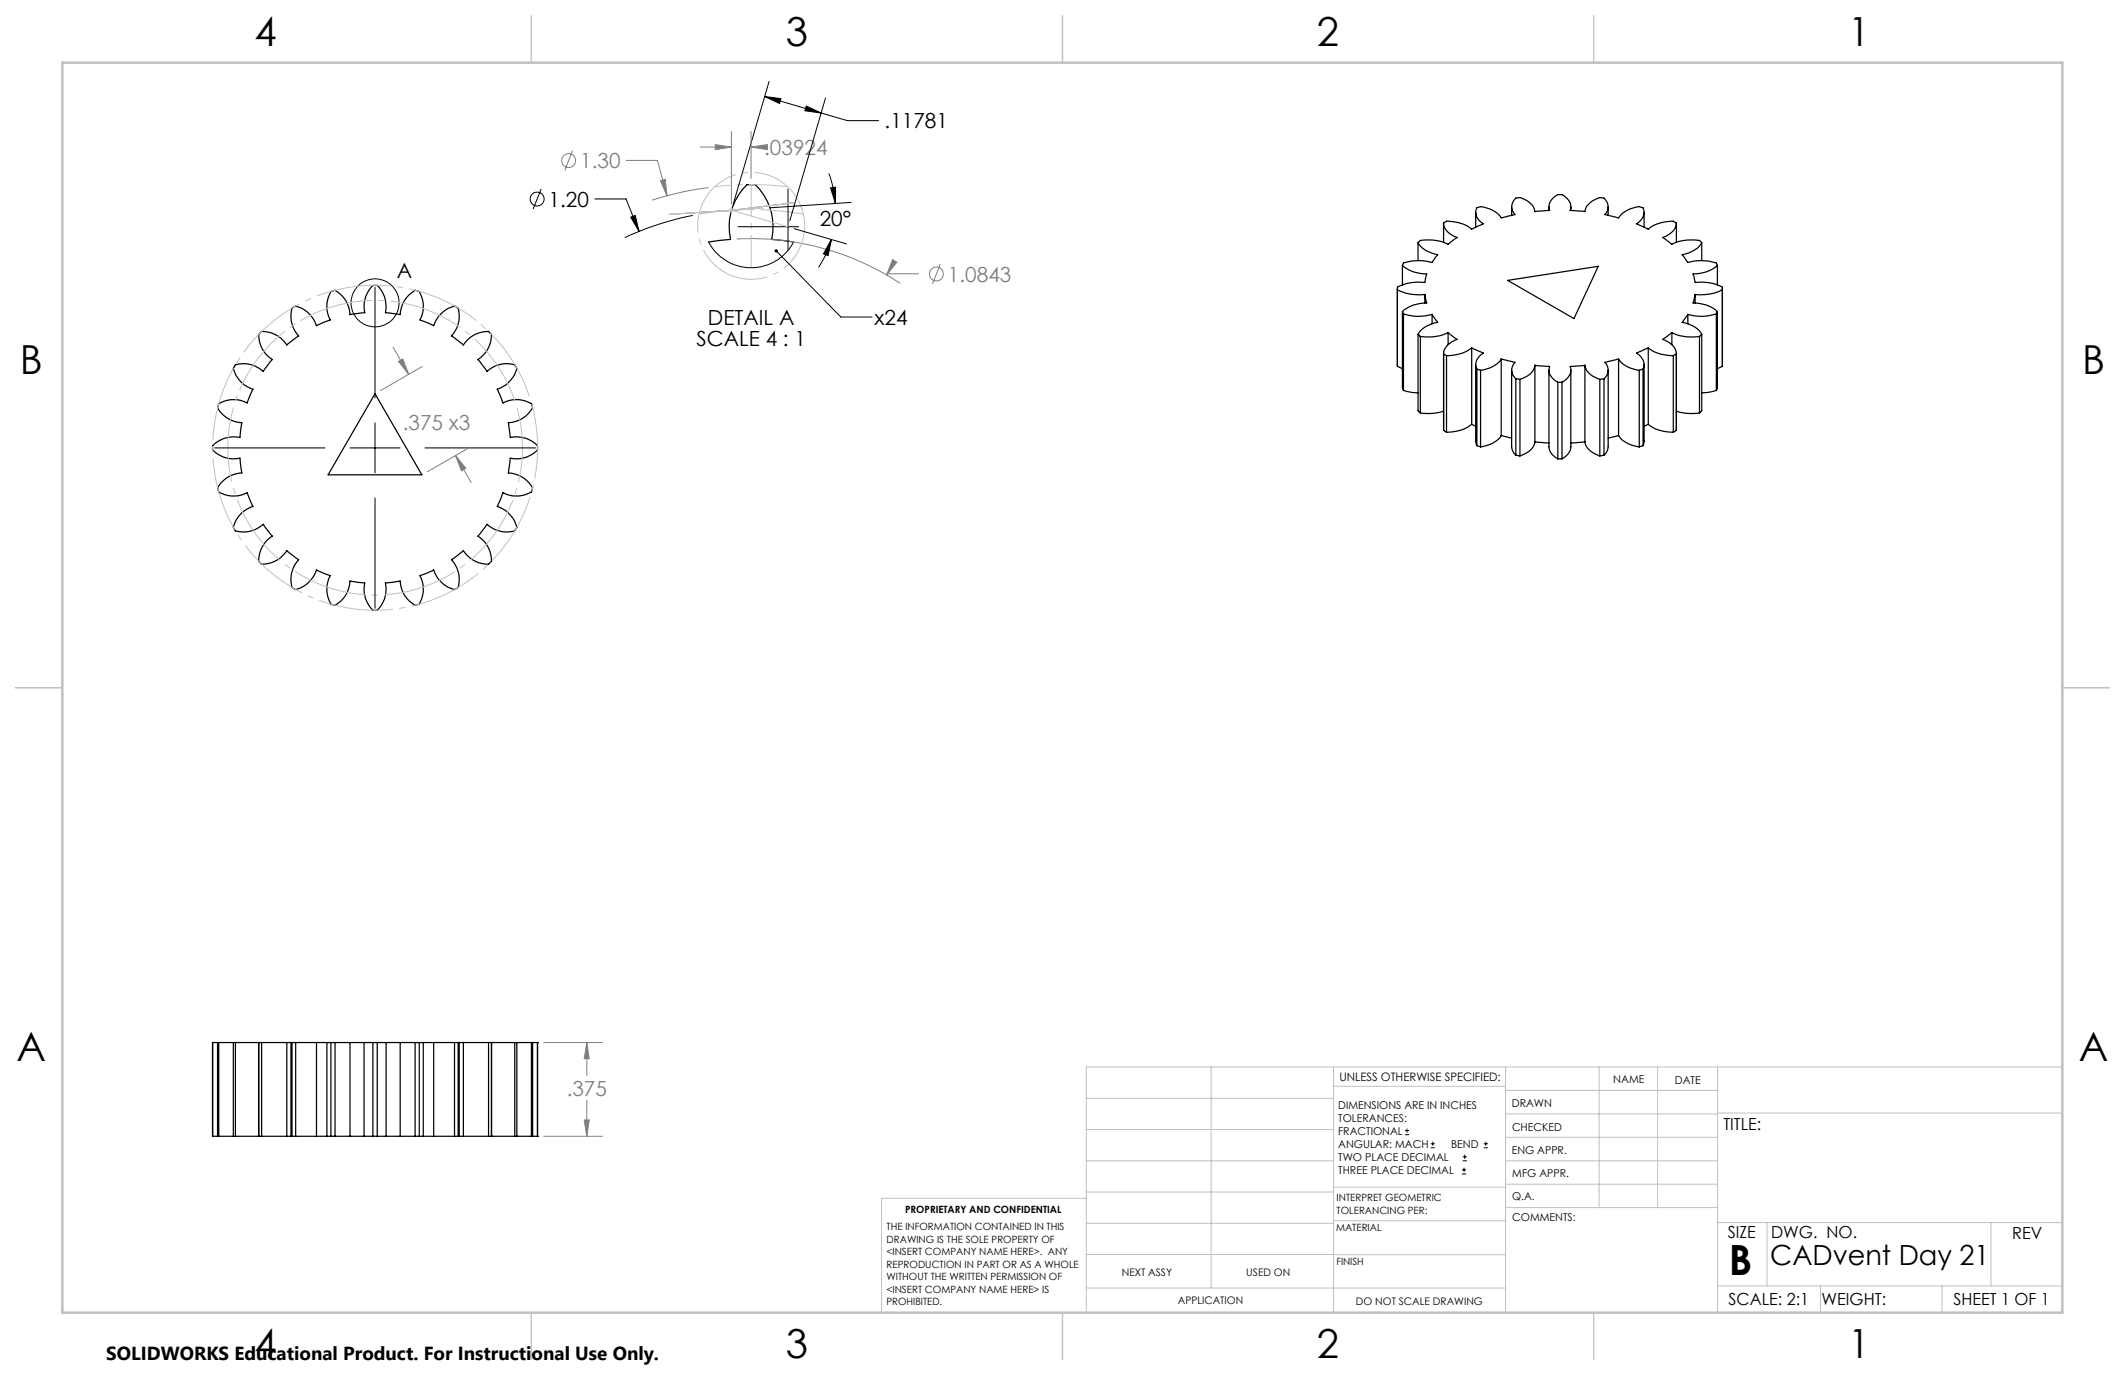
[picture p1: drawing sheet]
<svg xmlns="http://www.w3.org/2000/svg" width="432mm" height="279mm" viewBox="0 0 432 279" stroke-linecap="round" stroke-linejoin="round" font-family="sans-serif">
<g fill="none" stroke="#000" stroke-width=".25">
<path d="M144 49.2l4.4-.6a11.9 11.9 0 0 1 3.4-11.1h1.7a11.9 11.9 0 0 1 3.3 11.1l4.5 .6M284 58.6v15.8M285 53.9a7.2 7.2 0 0 0 4.9 1.8l-.4 1.7a8.7 8.7 0 0 0-5.5 1v.4a8.7 8.7 0 0 0 5.5 1M285 53.9v4M288.1 49.3l.4-.3a8.7 8.7 0 0 1 5.8 .6l1.8-1.3a3.6 3.6 0 0 1-2.8-3l.4-.2a6 6 0 0 1 4 .6l1.3 .9 2.4-1.1a2.35 2.35 0 0 1-1.2-3.3l.4-.1a4.7 4.7 0 0 1 3.5 1.2l.9 1 2.8-.7a2.18 2.18 0 0 1 .3-3.3l.4-.1a3.8 3.8 0 0 1 3.4 2.8l3-.2a2.57 2.57 0 0 1 2.1-3.3h.1a2.6 2.6 0 0 1 2 3.3l3 .2a3.8 3.8 0 0 1 3.3-2.8 1.27 1.27 0 0 1 1.3 1.1l.1 .8a2.15 2.15 0 0 1-.7 1.5l2.8 .7a5.4 5.4 0 0 1 4.4-2.2 .95 .95 0 0 1 .8 1.3l-.5 1.1-1.1 1 2.4 1.1a7.3 7.3 0 0 1 5.3-1.6l.3 .3a2.13 2.13 0 0 1-1.1 2.2l-1.5 .8 1.8 1.3a8.6 8.6 0 0 1 5.8-.6l.3 .3M288.1 49.3a5.4 5.4 0 0 0 4 2.5l-1.1 1.5a9.2 9.2 0 0 0-5.8 .3l-.2 .3M288.1 49.3v3.7M289.5 59.8l.4 1.8a7.1 7.1 0 0 0-4.9 1.7M289.5 59.8v1.8M293.3 45.4v3.8M299.9 43.2v2.9M306.4 57l18.4-2.9-5 10.6z"/>
<path d="M307.2 42v1.7M314.7 42v.8M319.2 42v.8M326.8 42v1.7M334.1 43.2v2.9M340.6 45.4v3.8M344.5 59.8l-.5 1.8a7.1 7.1 0 0 1 5 1.7M344.5 59.8v1.8M345.8 49.3a5.4 5.4 0 0 1-4 2.5l1.2 1.5a9.3 9.3 0 0 1 5.8 .3l.2 .3M345.8 49.3v3.7M349 53.9a7.2 7.2 0 0 1-5 1.8l.5 1.7a8.7 8.7 0 0 1 5.5 1v.4a8.7 8.7 0 0 1-5.5 1M349 53.9v4"/>
<path d="M350 58.6v15.8M52.6 67.9l.5-.5a5.7 5.7 0 0 1 5.2 2.7l2.4-1.8a5.6 5.6 0 0 1-1.3-5.7l.6-.4a5.7 5.7 0 0 1 4.3 4l2.8-1.2a5.6 5.6 0 0 1 .2-5.8l.7-.2a5.6 5.6 0 0 1 3.1 4.9l3-.4a5.6 5.6 0 0 1 1.8-5.5h.7a5.6 5.6 0 0 1 1.7 5.5l3 .4a5.6 5.6 0 0 1 3.2-4.9l.6 .2a5.6 5.6 0 0 1 .2 5.8l2.8 1.2a5.7 5.7 0 0 1 4.3-4l.6 .4a5.5 5.5 0 0 1-1.2 5.7l2.4 1.8a5.7 5.7 0 0 1 5.1-2.7l.5 .5a5.7 5.7 0 0 1-2.7 5.2l1.9 2.4a5.5 5.5 0 0 1 5.6-1.3l.4 .6a5.9 5.9 0 0 1-4 4.3l1.2 2.8a5.6 5.6 0 0 1 5.8 .2l.2 .7a5.6 5.6 0 0 1-4.9 3.1l.4 3a5.6 5.6 0 0 1 5.5 1.8v.6a5.6 5.6 0 0 1-5.5 1.8l-.4 3a5.6 5.6 0 0 1 4.9 3.1l-.2 .7a5.6 5.6 0 0 1-5.8 .2l-1.2 2.8a5.9 5.9 0 0 1 4 4.3l-.4 .6a5.6 5.6 0 0 1-5.6-1.3l-1.9 2.4a5.7 5.7 0 0 1 2.7 5.2l-.5 .5a5.7 5.7 0 0 1-5.1-2.7l-2.4 1.8a5.5 5.5 0 0 1 1.2 5.7l-.6 .4a5.7 5.7 0 0 1-4.3-4l-2.8 1.2a5.6 5.6 0 0 1-.2 5.8l-.6 .2a5.6 5.6 0 0 1-3.2-4.9l-3 .4a5.6 5.6 0 0 1-1.7 5.5h-.7a5.6 5.6 0 0 1-1.8-5.5l-3-.4a5.6 5.6 0 0 1-3.1 4.9l-.7-.2a5.6 5.6 0 0 1-.2-5.8l-2.8-1.2a5.7 5.7 0 0 1-4.3 4l-.6-.4a5.6 5.6 0 0 1 1.3-5.7l-2.4-1.8a5.7 5.7 0 0 1-5.2 2.7l-.5-.5a5.7 5.7 0 0 1 2.7-5.2l-1.8-2.4a5.7 5.7 0 0 1-5.7 1.3l-.4-.6a5.7 5.7 0 0 1 4-4.3l-1.2-2.8a5.6 5.6 0 0 1-5.8-.2l-.2-.7a5.6 5.6 0 0 1 4.9-3.1l-.3-3a5.7 5.7 0 0 1-5.6-1.8v-.6a5.7 5.7 0 0 1 5.6-1.8l.3-3a5.6 5.6 0 0 1-4.9-3.1l.2-.7a5.6 5.6 0 0 1 5.8-.2l1.2-2.8a5.7 5.7 0 0 1-4-4.3l.4-.6a5.6 5.6 0 0 1 5.7 1.3l1.8-2.4a5.7 5.7 0 0 1-2.7-5.2zM284 74.4l1 .5M284 74.2v.2M285 63.3l.2 .5M285 63.3v15.5l.2 .5M285.2 63.8a9.5 9.5 0 0 0 5.8 .1M285.2 79.3l1.2 .4 1.7 .1M285.2 63.8v15.5M288.1 67.9l.5 .5M288.1 67.9v15.6l.5 .4M288.6 68.4v15.5"/>
<path d="M291 63.9l1.1 1.6a5.4 5.4 0 0 0-4 2.4M291 63.9v1.9M293.3 71.9v15.6l.6 .3M293.9 72.3v15.5M294.3 67.6l1.8 1.4a3.6 3.6 0 0 0-2.8 2.9l.6 .4M294.3 67.6a9.7 9.7 0 0 1-5.7 .8M294.3 67.6v2.4M299 70.7l2.4 1.1a2.51 2.51 0 0 0-1.3 3.2M299 70.7a7.9 7.9 0 0 1-5.1 1.6M299 70.7v15.5M299.9 74.1v15.7l.2 .8M300.1 75l.7 .2"/>
<path d="M300.1 75v15.6M300.8 75.2v15.6M305 73l2.8 .6a2.23 2.23 0 0 0 .2 3.4M305 73a5.6 5.6 0 0 1-4.2 2.2M305 73v15.5M307.2 75.2v15.6l.2 1 .6 .7M308 77l.9 .1M308 77v15.5M308.9 77.1v15.5M311.9 74.2l3 .3a2.41 2.41 0 0 0 1.2 2.9l.4 .3M311.9 74.2a3.4 3.4 0 0 1-2.5 2.7l-.5 .2M311.9 74.2v15.6"/>
<path d="M314.7 75.2v15.6a2.96 2.96 0 0 0 1.8 2.4M316.5 77.7h.9M316.5 77.7v15.5M317.4 77.7v15.5M319.2 75.2v15.6a2.96 2.96 0 0 1-1.8 2.4M322.1 74.2a3.8 3.8 0 0 0 3 2.9M322.1 74.2l-3 .3a2.41 2.41 0 0 1-1.2 2.9l-.5 .3M322.1 74.2v15.6M325.1 77.1v15.5M325.9 77l-.8 .1M325.9 77v15.5M326.8 75.2v15.6l-.1 .6-.8 1.1"/>
<path d="M328.9 73a5.6 5.6 0 0 0 4.2 2.2M328.9 73l-2.8 .6a2.23 2.23 0 0 1-.2 3.4M328.9 73v15.5M333.1 75.2v15.6M333.9 75l-.8 .2M333.9 75v15.6M334.1 74.1v15.7l-.2 .8M334.9 70.7a7.9 7.9 0 0 0 5.1 1.6M334.9 70.7l-2.4 1.1a2.57 2.57 0 0 1 1.4 3.2M334.9 70.7v15.5M339.7 67.6a9.5 9.5 0 0 0 5.6 .8M339.7 67.6l-1.8 1.4a3.7 3.7 0 0 1 2.7 2.9l-.6 .4"/>
<path d="M339.7 67.6v2.4M340 72.3v15.5M340.6 71.9v15.6l-.6 .3M343 63.9l-1.2 1.6a5.4 5.4 0 0 1 4 2.4M343 63.9v1.9M345.3 68.4v15.5M345.8 67.9l-.5 .5M345.8 67.9v15.6l-.5 .4M348.8 63.8a9.5 9.5 0 0 1-5.8 .1M348.8 79.3l-1.3 .4-1.7 .1M348.8 63.8v15.5M349 63.3l-.2 .5"/>
<path d="M349 63.3v15.6l-.2 .4M350 74.4l-1 .5M350 74.2v.2M76.2 80l9.5 16.5h-19zM293.3 83.5a9.8 9.8 0 0 1-4.7 .4M299 86.2a7.7 7.7 0 0 1-5.1 1.6M299 86.2l.9 .4M300.1 90.6l.7 .2M305 88.5a5.6 5.6 0 0 1-4.2 2.3M305 88.5l2.2 .5M308 92.5l.9 .1M311.9 89.8a3.7 3.7 0 0 1-3 2.8"/>
<path d="M311.9 89.8l2.8 .2M316.5 93.2h.9M322.1 89.8a3.9 3.9 0 0 0 3 2.8M322.1 89.8l-2.9 .2M325.9 92.5l-.8 .1M328.9 88.5a5.6 5.6 0 0 0 4.2 2.3M328.9 88.5l-2.1 .5M333.9 90.6l-.8 .2M334.9 86.2a7.7 7.7 0 0 0 5.1 1.6M334.9 86.2l-.8 .4M340.6 83.5a9.6 9.6 0 0 0 4.7 .4M43.2 211.8h1"/>
<path d="M43.2 211.8v19.1M44.2 211.8h.2M44.2 211.8v19.1M44.4 211.8h3M44.4 211.8v19.1M47.4 211.8h.4M47.4 211.8v19.1M47.8 211.8h4.8M47.8 211.8v19.1M52.6 211.8h.6M52.6 211.8h.1M52.6 211.8v19.1"/>
<path d="M53.2 211.8h5.1M53.2 211.8v19.1M58.3 211.8h.8M58.3 211.8v19.1M59.1 211.8h.2M59.1 211.8v19.1M59.3 211.8h.8M59.3 211.8v19.1M60.1 211.8h4.2M60.1 211.8v19.1M64.3 211.8h2.1M64.3 211.8v19.1"/>
<path d="M66.4 211.8h.8M66.4 211.8v19.1M67.2 211.8h.9M67.2 211.8v19.1M68.1 211.8h3M68.1 211.8v19.1M71.1 211.8h2.9M71.1 211.8v19.1M74 211.8h1.8M74 211.8v19.1M75.8 211.8h.9M75.8 211.8v19.1"/>
<path d="M76.7 211.8h1.8M76.7 211.8v19.1M78.5 211.8h2.8M78.5 211.8v19.1M81.3 211.8h3M81.3 211.8v19.1M84.3 211.8h.9M84.3 211.8v19.1M85.2 211.8h.8M85.2 211.8v19.1M86 211.8h2.1M86 211.8v19.1"/>
<path d="M88.1 211.8h4.3M88.1 211.8v19.1M92.4 211.8h.7M92.4 211.8v19.1M93.1 211.8h.2M93.1 211.8v19.1M93.3 211.8h.9M93.3 211.8v19.1M94.2 211.8h5.1M94.2 211.8v19.1M99.3 211.8h.6M99.3 211.8v19.1"/>
<path d="M99.9 211.8h.1M99.9 211.8h4.7M99.9 211.8v19.1M104.6 211.8h.4M104.6 211.8v19.1M105 211.8h3M105 211.8v19.1M108 211.8h.2M108 211.8v19.1M108.2 211.8h1M108.2 211.8v19.1M109.2 211.8h.1"/>
<path d="M109.2 211.8v19.1M43.2 230.9h1M44.2 230.9h.2M44.4 230.9h3M47.4 230.9h.4M47.8 230.9h4.8M52.6 230.9h.6M52.6 230.9h.1M53.2 230.9h5.1M58.3 230.9h.8M59.1 230.9h.2M59.3 230.9h.8"/>
<path d="M60.1 230.9h4.2M64.3 230.9h2.1M66.4 230.9h.8M67.2 230.9h.9M68.1 230.9h3M71.1 230.9h2.9M74 230.9h1.8M75.8 230.9h.9M76.7 230.9h1.8M78.5 230.9h2.8M81.3 230.9h3M84.3 230.9h.9"/>
<path d="M85.2 230.9h.8M86 230.9h2.1M88.1 230.9h4.3M92.4 230.9h.7M93.1 230.9h.2M93.3 230.9h.9M94.2 230.9h5.1M99.3 230.9h.6M99.9 230.9h.1M99.9 230.9h4.7M104.6 230.9h.4M105 230.9h3"/>
<path d="M108 230.9h.2M108.2 230.9h1M109.2 230.9h.1"/>
</g>
<g fill="none" stroke="#000" stroke-width=".2">
<path d="M155.4 19.6l3.3 .4-.3 1zM155.4 19.6l16.8 4.9h6.3M156.3 16.5l-7.3 25M167.7 19.9l-7.2 25M110 38.4l-1.7 4.1M160.1 38.4v12.5M163.8 21.6l3.1 1.4-3.4-.5zM168.4 35.2a21.5 21.5 0 0 1 1.4 6.1M168.8 38.2l1-.2v3.3zM76.2 58.4v22.5M120.9 40.4h6.3l2.7 6.6M128.2 44.1l.9-.3 .8 3.2z"/>
<path d="M140.8 43.8a59.2 59.2 0 0 0-13.8 4.5M144 49.2l1.3 1.9 1.1 1.1 1.4 1 2.1 .8 2.1 .4 2.7-.2 1.3-.4 1.4-.6 1.5-1 .9-1 1.5-2M150 46.1h12.3M157.7 51l13.2 13.4h6.3M161.4 46.5l10.6 3.1M168.9 48.6l-.6 3.3-1-.3zM168.9 48.6a21.1 21.1 0 0 1-2.6 5.8M172.9 41.1l-16.5 1.1M43.6 91h22.4M71.1 91h10.2M76.2 85.9v10.2M86.4 91h22.4"/>
<path d="M76.2 101.2v22.4M285.5 230.6h.8M285.5 229.7h.8M285.9 229.3v.9M290.7 233.2h.8M290.7 232.4h.8M291.1 232v.8M297.1 238.5h.8M297.1 237.7h.8M297.2 235.9h.9M297.2 235.1h.9M297.5 237.3v.8"/>
<path d="M297.6 234.6v.9M301.5 233.2h.8M301.5 232.4h.8M301.9 232v.8"/>
<circle cx="109.1" cy="40.5" r="1.42"/>
<circle cx="76.2" cy="61.5" r="4.9"/>
</g>
<g fill="none" stroke="#808080" stroke-width=".2">
<path d="M116.3 30.6l-1.5 4M127.2 32.6h6.4l1.9 7.2M134.2 36.7l1-.3 .3 3.4zM142.3 29.9h6.3M144 38.1a64.1 64.1 0 0 0-11.5 2.6M145.3 29.4l3.3 .5-3.3 .5zM148.6 26.7v14.8M152.6 29.9l3.3-.5v1zM152.6 26.7v9.6M152.6 29.9h1.5M149.7 48.6a55.2 55.2 0 0 1 33.2 8.9M181.4 52.7l.8 .6-2 2.6z"/>
<path d="M186.7 55.6h-6.4l-.1 .3M191.1 53.7l-1.6 4M79.9 70.6l3.1 5.5M81 73.4l.8-.4 1.2 3.1zM85.8 74.5l-8.5 4.9M92.6 92.6l2.1 2.5-.9 .6zM92.6 92.6l3.1 5.4M95.3 91l-8.4 4.8M110.5 211.8h11.9M119.2 211.8l.5 3.3h-1zM119.2 211.8v6.7M110.5 230.9h11.9"/>
<path d="M118.7 227.6h1l-.5 3.3zM119.2 223.6v7.3"/>
<circle cx="115.5" cy="32.6" r="1.4"/>
<circle cx="190.3" cy="55.7" r="1.41"/>
</g>
<path d="M104.9 82.2a29.9 29.9 0 0 0-50.2-12 29.9 29.9 0 0 0 13.8 49.7 29.9 29.9 0 0 0 36.8-36.2l-.4-1.5" fill="none" stroke="#c0c0c0" stroke-width=".2" stroke-dasharray="15.2 1.3 1.3 1.3" stroke-dashoffset="-.7" stroke-linecap="butt"/>
<path d="M107.8 81.3a33 33 0 0 0-55.3-13.2 33 33 0 0 0 15.2 54.8 33 33 0 0 0 40.6-39.9l-.5-1.7" fill="none" stroke="#c0c0c0" stroke-width=".2" stroke-dasharray="15.2 1.3 1.3 1.3" stroke-dashoffset="-.9" stroke-linecap="butt"/>
<path d="M163.2 43.5a61 61 0 0 0-21.2 0" fill="none" stroke="#c0c0c0" stroke-width=".2" stroke-dasharray="15.2 1.3 1.3 1.3" stroke-dashoffset="6.5" stroke-linecap="butt"/>
<path d="M160 37.9a66.1 66.1 0 0 0-14.8 0" fill="none" stroke="#c0c0c0" stroke-width=".2" stroke-dasharray="15.2 1.3 1.3 1.3" stroke-dashoffset="7.4" stroke-linecap="butt"/>
<path d="M163 42.7a10.9 10.9 0 0 0-18.1-4.4 10.9 10.9 0 0 0 4.7 18 10.9 10.9 0 0 0 13.7-12.7l-.3-.9" fill="none" stroke="#c0c0c0" stroke-width=".2" stroke-dasharray="15.2 1.3 1.3 1.3" stroke-dashoffset="2.1" stroke-linecap="butt"/>
<g fill="none" stroke="#c0c0c0" stroke-width=".2">
<path d="M148.1 42.7h1.1M148.3 42.4l.7 .7M148.6 42.2v1.1M148.6 42.7l11.5 3.4M149 42.4l-.7 .7M155.2 42.3l-19.2 1.3M161.3 41.2l-14.2 1.7M246.1 216.8v44.9M271 216.8v49.9M305.9 216.8v49.9M324.9 216.8v28.6M336.8 216.8v28.6"/>
<path d="M349 216.8v49.9M419.1 216.8h-198.4v49.9M220.7 235.9h50.3M220.7 229.5h50.3M220.7 223.2h50.3M271 220.7h34.9M305.9 231.1h43.1M305.9 226.3h43.1M305.9 221.6h43.1M305.9 235.9h43.1M349 226.2h70.1M220.7 248.6h50.3"/>
<path d="M220.7 242.2h50.3M220.7 254.9h50.3M220.7 243.5h-41.6v23.2M271 255h34.9M271 248.1h35M271 241.2h35M305.9 240.6h43.1M306 245.4h43M349 248.4h70.1M359.1 248.4v12.9M404.6 248.4v12.9M220.7 261.7h85.2"/>
<path d="M349 261.3h70.1M369.9 261.3v5.4M394.6 261.3v5.4"/>
</g>
<path d="M152.6 37.5v16.8" fill="none" stroke="#c0c0c0" stroke-width=".2" stroke-dasharray="15.2 1.3 1.3 1.3" stroke-dashoffset="8.8" stroke-linecap="butt"/>
<path d="M108 3.2v9.5M215.9 3.2v9.5M323.8 3.2v9.5M3.1 139.7h9.6M419.1 139.7h9.5M108 266.7v9.6M215.9 266.7v9.6M323.8 266.7v9.6" fill="none" stroke="#c0c0c0" stroke-width=".25"/>
<path d="M12.7 12.7h406.4v254h-406.4z" fill="none" stroke="#c0c0c0" stroke-width=".5"/>
<path d="M157.5 50.7a.34 .34 0 0 1 .6 0 .34 .34 0 0 1-.3 .6 .34 .34 0 0 1-.4-.5l.3 .2z" fill="#000"/>
<path d="M119.2 211.8l.5 3.3h-1zM118.7 227.6h1l-.5 3.3zM92.6 92.6l2.1 2.5-.9 .6zM81 73.4l.8-.4 1.2 3.1zM181.4 52.7l-1.2 3.2 2-2.6z" fill="#808080"/>
<path d="M128.2 44.1l1.7 2.9-.8-3.2zM168.9 48.6l-.6 3.3-1-.3zM168.8 38.2l1-.2v3.3zM155.4 19.6l3.3 .4-.3 1zM163.8 21.6l3.1 1.4-3.4-.5z" fill="#000"/>
<path d="M134.2 36.7l1.3 3.1-.3-3.4zM145.3 29.4l3.3 .5-3.3 .5zM152.6 29.9l3.3-.5v1z" fill="#808080"/>
<text font-size="8.5" x="351.3" y="259">B</text>
<g font-size="8.1">
<text x="51.7" y="9.3">4</text>
<text x="159.7" y="9.3">3</text>
<text x="267.6" y="9.3">2</text>
<text x="375.6" y="9.3">1</text>
<text x="4" y="76">B</text>
<text x="423.1" y="76">B</text>
<text x="3.3" y="215.7">A</text>
<text x="422.4" y="215.7">A</text>
<text x="51.7" y="276">4</text>
<text x="159.7" y="276">3</text>
<text x="267.6" y="276">2</text>
<text x="375.6" y="276">1</text>
</g>
<text font-size="5.6" x="359.7" y="257">CADvent Day 21</text>
<g font-size="4.2">
<text x="179.7" y="26.1">.11781</text>
<text x="111.5" y="42">1.20</text>
<text x="166.6" y="45.9">20°</text>
<text x="80.7" y="56.4">A</text>
<text x="177.7" y="66">x24</text>
<text x="141.5" y="70.3">SCALE 4 : 1</text>
<text x="143.9" y="66.1">DETAIL A</text>
</g>
<g font-size="4.2" fill="#808080">
<text x="117.9" y="34.2">1.30</text>
<text x="155.3" y="31.5">.03924</text>
<text x="192.6" y="57.2">1.0843</text>
<text x="81.8" y="87.4">.375 x3</text>
<text x="115.1" y="222.6">.375</text>
</g>
<text font-size="3.8" x="21.6" y="276.3">SOLIDWORKS Educational Product. For Instructional Use Only.</text>
<g font-size="3.4">
<text x="350.2" y="229.5">TITLE:</text>
<text x="351.1" y="251.6">SIZE</text>
<text x="359.9" y="251.6">DWG. NO.</text>
<text x="408.9" y="251.7">REV</text>
<text x="351.2" y="265.2">SCALE: 2:1</text>
<text x="370.1" y="265.3">WEIGHT:</text>
<text x="396.9" y="265.2">SHEET 1 OF 1</text>
</g>
<text font-size="2.4" x="272.2" y="219.7">UNLESS OTHERWISE SPECIFIED:</text>
<g font-size="2.2">
<text x="327.8" y="220.1">NAME</text>
<text x="340.3" y="220.2">DATE</text>
<text x="271.9" y="225.3">DIMENSIONS ARE IN INCHES</text>
<text x="271.9" y="227.9">TOLERANCES:</text>
<text x="307.2" y="224.9">DRAWN</text>
<text x="271.9" y="230.6">FRACTIONAL</text>
<text x="271.9" y="233.2">ANGULAR: MACH</text>
<text x="294.9" y="233.2">BEND</text>
<text x="307.3" y="229.8">CHECKED</text>
<text x="271.9" y="235.9">TWO PLACE DECIMAL</text>
<text x="271.9" y="238.5">THREE PLACE DECIMAL</text>
<text x="307.2" y="234.5">ENG APPR.</text>
<text x="307.3" y="239.2">MFG APPR.</text>
<text x="307.3" y="243.9">Q.A.</text>
<text x="307.3" y="248.1">COMMENTS:</text>
</g>
<g font-size="2.1">
<text x="227.9" y="259.2">NEXT ASSY</text>
<text x="253.3" y="259.2">USED ON</text>
<text x="239.3" y="265">APPLICATION</text>
<text x="275.5" y="265.1">DO NOT SCALE DRAWING</text>
</g>
<g font-size="2">
<text x="271.6" y="244.1">INTERPRET GEOMETRIC</text>
<text x="180.2" y="250">THE INFORMATION CONTAINED IN THIS</text>
<text x="183.9" y="246.4">PROPRIETARY AND CONFIDENTIAL</text>
<text x="271.5" y="250.2">MATERIAL</text>
<text x="271.6" y="246.6">TOLERANCING PER:</text>
<text x="180.2" y="252.5">DRAWING IS THE SOLE PROPERTY OF</text>
<text x="180.2" y="255.1">&lt;INSERT COMPANY NAME HERE&gt;. ANY</text>
<text x="180.2" y="257.6">REPRODUCTION IN PART OR AS A WHOLE</text>
<text x="271.5" y="257">FINISH</text>
<text x="180.2" y="260.1">WITHOUT THE WRITTEN PERMISSION OF</text>
<text x="180.2" y="262.6">&lt;INSERT COMPANY NAME HERE&gt; IS</text>
<text x="180.2" y="265.2">PROHIBITED.</text>
</g>
</svg>
